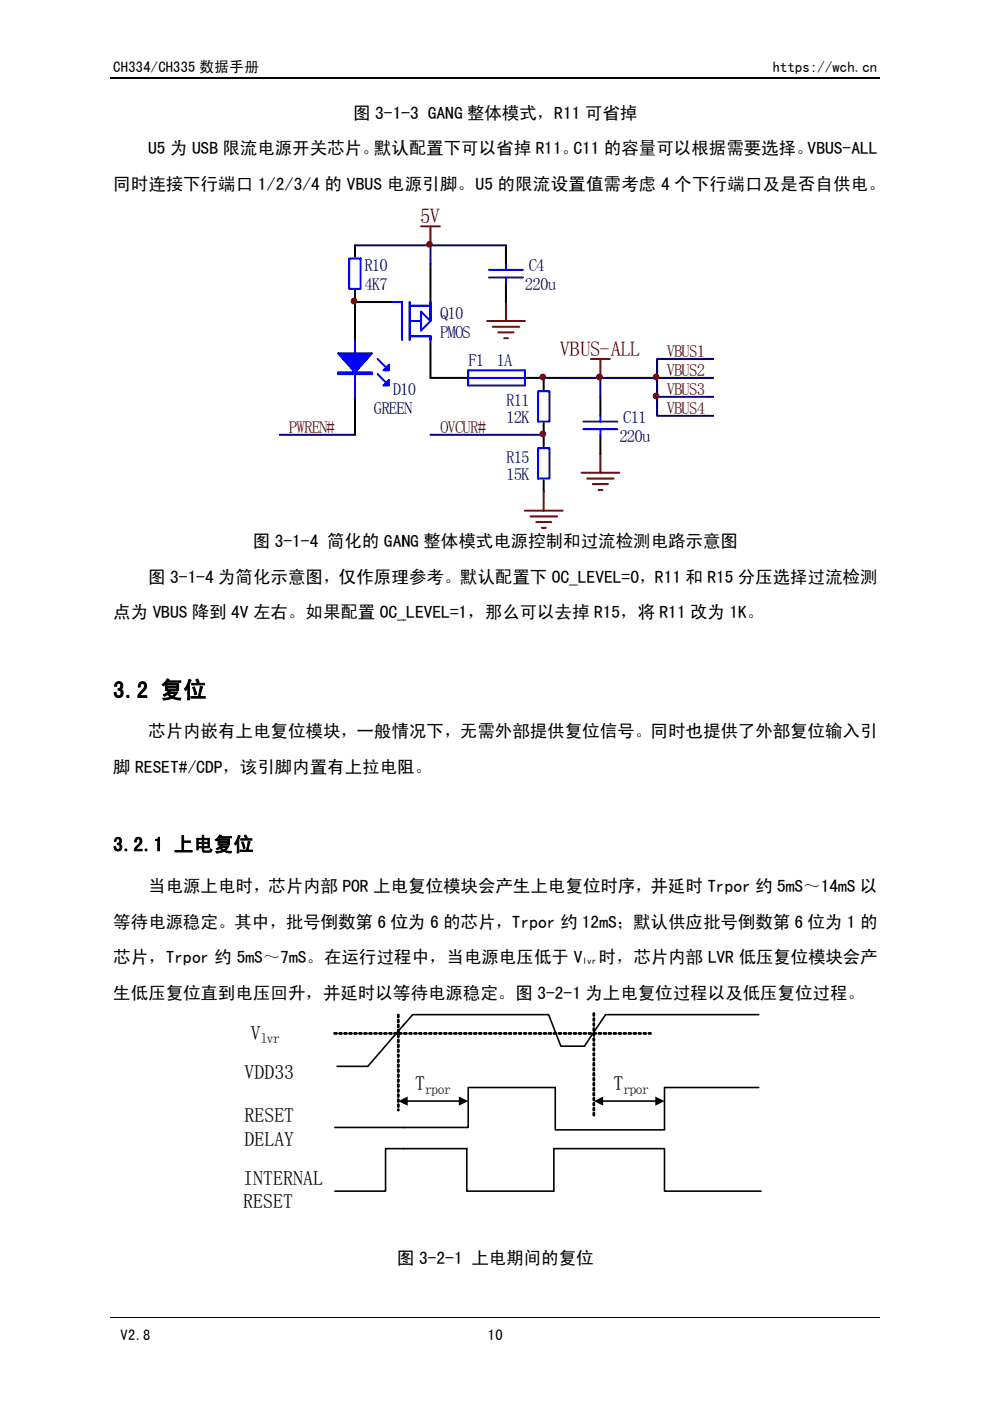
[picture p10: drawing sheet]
<svg xmlns="http://www.w3.org/2000/svg" width="210mm" height="297mm" viewBox="0 0 210 297" stroke-linecap="round" stroke-linejoin="round" font-family="sans-serif">
<path d="M23.5 16.6h62.1" fill="none" stroke="#000" stroke-width=".25"/>
<path d="M23.5 279.4h62.1" fill="none" stroke="#000" stroke-width=".21"/>
<path d="M59.3 44h26.4v67.9h-26.4z" fill-rule="evenodd" fill="#fff"/>
<path d="M75.3 52v2.4M75.3 61.6v10.5M75.3 64h8M75.3 84.1v8.1" fill="none" stroke="#000" stroke-width=".42"/>
<path d="M74 54.8h2.5v6.4h-2.5zM75.3 72.1v12M80.1 79.3l1.6 1.6M80.1 76.1l1.6 1.6M83.3 64h2v8.1" fill="none" stroke="#00f" stroke-width=".42"/>
<path d="M75.3 52h10.4M59.3 92.2h16" fill="none" stroke="#000080" stroke-width=".42"/>
<g fill="#00f" stroke="#00f" stroke-width=".42">
<path d="M71.7 74.9h7.2l-3.6 4z" fill-rule="evenodd"/>
<path d="M71.7 78.9h7.2v.4h-7.2z" fill-rule="evenodd"/>
<path d="M81.3 81.7l1.2-1.2v1.2z" fill-rule="evenodd"/>
<path d="M81.3 78.5l1.2-1.2v1.2z" fill-rule="evenodd"/>
</g>
<circle cx="75" cy="63.8" r=".61" fill="#800000" stroke="#800000" stroke-width=".21"/>
<path d="M85.7 217.2l-7.7 8.9h-6.5M71 239h14.7M85.7 243.5h-4v9h-10.7" fill="none" stroke="#000" stroke-width=".34"/>
<g fill="#000" stroke="#000" stroke-width=".25">
<path d="M70.8 219l.5-.1 .2 .2-.1 .1-.4 .1-.2-.1zM71.9 219l.5-.1 .2 .2-.1 .1-.4 .1-.2-.1zM73 219l.4-.1 .2 .2-.2 .2h-.3zM74 219l.5-.1 .2 .2-.2 .2h-.4zM75.1 219l.5-.1 .1 .2-.1 .2h-.4zM76.1 219l.5-.1 .2 .2-.2 .2h-.4zM77.2 219l.5-.1 .2 .2-.2 .2h-.4zM78.2 219l.5-.1 .2 .2v.1l-.5 .1zM79.3 219l.5-.1 .2 .2-.1 .1-.5 .1zM80.4 219l.4-.1 .2 .2v.1l-.5 .1zM81.4 219l.5-.1 .2 .2-.1 .1-.5 .1zM82.5 219l.4-.1 .2 .2v.1l-.5 .1zM83.5 219l.5-.1 .2 .2-.1 .1-.4 .1zM84.6 219l.4-.1 .3 .2-.1 .1-.5 .1zM85.7 218.9v.4zM85.7 218.9v.4zM85.7 218.9v.4zM85.7 218.9v.4zM85.7 218.9v.4zM85.7 218.9v.4zM85.7 218.9v.4zM85.7 218.9v.4zM85.7 218.9v.4zM85.7 218.9v.4zM85.7 218.9v.4zM85.7 218.9v.4zM85.7 218.9v.4zM85.7 218.9v.4zM85.7 218.9v.4zM85.7 218.9v.4zM85.7 218.9v.4zM85.7 218.9v.4zM85.7 218.9v.4zM85.7 218.9v.4zM85.7 218.9v.4zM85.7 218.9v.4zM85.7 218.9v.4zM85.7 218.9v.4zM85.7 218.9v.4zM85.7 218.9v.4zM85.7 218.9v.4zM85.7 218.9v.4zM85.7 218.9v.4zM85.7 218.9v.4zM85.7 218.9v.4zM85.7 218.9v.4zM85.7 218.9v.4zM85.7 218.9v.4zM85.7 218.9v.4zM85.7 218.9v.4zM85.7 218.9v.4zM85.7 218.9v.4zM85.7 218.9v.4zM85.7 218.9v.4zM85.7 218.9v.4zM85.7 218.9v.4zM85.7 218.9v.4zM85.7 218.9v.4zM85.7 218.9v.4zM85.7 218.9v.4zM85.7 218.9v.4zM85.7 218.9v.4zM85.7 218.9v.4zM85.7 218.9v.4z"/>
<path d="M84.3 215.1l.3 .1v.4l-.1 .2-.2-.2zM84.3 216.2l.3 .1v.3l-.1 .2-.2-.2zM84.3 217.2l.3 .1v.4l-.1 .2-.2-.2zM84.3 218.3l.3 .1-.1 .5-.2-.2zM84.3 219.3l.3 .1-.1 .6-.2-.2zM84.3 220.4l.3 .1-.1 .6-.2-.3zM84.3 221.4l.3 .2-.1 .5-.2-.2zM84.3 222.5l.3 .1v.4l-.1 .1-.2-.1zM84.3 223.6l.3 .1v.3l-.1 .2-.2-.2zM84.3 224.6l.3 .1v.4l-.1 .1-.2-.1zM84.3 225.6h.3v.2v.3l-.1 .2-.2-.2zM84.3 226.7h.3v.2v.3l-.1 .2-.2-.2zM84.3 227.8h.3v.1v.3l-.1 .2-.2-.2zM84.3 228.8h.3v.2v.3l-.1 .2-.2-.2zM84.3 229.9l.3 .1v.4l-.1 .1-.2-.1zM84.3 230.9l.3 .1v.4l-.1 .2-.2-.2zM84.3 232l.3 .1v.4l-.1 .1-.2-.1zM84.3 233l.3 .2-.1 .5-.2-.2zM84.3 234.1l.3 .1-.1 .6-.2-.2zM84.3 235.3a.18 .18 0 0 1 .3 0 .18 .18 0 0 1-.3 0z"/>
</g>
<path d="M84.5 233.5l1.2-1v1.9z" fill-rule="evenodd" fill="#000"/>
<path d="M85.6 16.6h79.3" fill="none" stroke="#000" stroke-width=".25"/>
<path d="M85.6 279.4h79.3" fill="none" stroke="#000" stroke-width=".21"/>
<path d="M85.6 44h65.3v67.9h-65.3z" fill-rule="evenodd" fill="#fff"/>
<g fill="none" stroke="#800000" stroke-width=".42">
<path d="M89.3 48h4M91.3 48v4M103.3 68.1h8M104.5 69.3h5.6M105.7 70.5h3.2M106.9 71.7h.8M107.3 64v4.1M125.3 76.1h4M127.3 76.1v4M127.3 96.2v4M111.3 108.3h8M112.5 109.5h5.6"/>
<path d="M113.7 110.7h3.2M114.9 111.9h.8M115.3 104.3v4M123.3 100.2h8M124.5 101.5h5.6M125.7 102.6h3.2M126.9 103.9h.8"/>
</g>
<path d="M91.3 56v8M107.3 52v4M91.3 72.1v8h8M107.3 60v4M111.3 80.1h8M115.3 80.1v2.4M115.3 89.8v4.8M127.3 84.1v4.1M127.3 92.2v4M115.3 101.8v2.5" fill="none" stroke="#000" stroke-width=".42"/>
<g fill="none" stroke="#00f" stroke-width=".42">
<path d="M103.7 58.8h7.2M103.7 57.2h7.2M107.3 56v1.2M107.3 58.8v1.2M86.9 64v8.1M86.9 71.3h4.4v.8M86.9 64.8h4.4M86.9 68.1h2.4M89.3 66.1l2 2-2 2zM91.3 64v4.1M99.3 78.5h12v3.2h-12zM99.3 80.1h12"/>
<path d="M114.1 83h2.4v6.4h-2.4zM114.1 95h2.4v6.5h-2.4zM123.7 91h7.2M123.7 89.4h7.2M127.3 88.2v1.2M127.3 91v1.2"/>
</g>
<path d="M85.6 52h5.7v4M91.3 52h16M151.3 76.1h-12v8h12M91.3 92.2h24M119.3 80.1h8M139.3 84.1v4.1h12M151.3 80.1h-24v4" fill="none" stroke="#000080" stroke-width=".42"/>
<g fill="#800000" stroke="#800000" stroke-width=".21">
<circle cx="115.1" cy="92" r=".61"/>
<circle cx="139.1" cy="79.9" r=".6"/>
<circle cx="139.1" cy="83.9" r=".6"/>
<circle cx="127.1" cy="79.9" r=".62"/>
<circle cx="115.1" cy="79.9" r=".61"/>
<circle cx="91.1" cy="51.8" r=".6"/>
</g>
<path d="M160.9 215.1h-32.5l-4.5 6.7h-5l-2.6-6.7h-28.8l-1.9 2.2M86.2 233.5h11.3M99.3 230.6v8.4h-13.7M99.4 230.6h18.3v9h23.2v-9h20M127.6 233.5h11.5M85.6 243.5h13.4v9h18.4v-9h23.5v9h20.5" fill="none" stroke="#000" stroke-width=".34"/>
<g fill="#000" stroke="#000" stroke-width=".25">
<path d="M85.6 218.9v.4zM85.6 218.9v.4zM85.6 218.9v.4zM85.6 218.9v.4zM85.6 218.9v.4zM85.6 218.9v.4zM85.6 218.9v.4zM85.6 218.9v.4zM85.6 218.9v.4zM85.6 218.9v.4zM85.6 218.9v.4zM85.6 218.9v.4zM85.6 218.9v.4zM85.6 218.9v.4zM85.7 219l.4-.1 .2 .2v.1l-.5 .1zM86.7 219l.5-.1 .2 .2-.1 .1-.4 .1zM87.8 219l.5-.1 .1 .2v.1l-.5 .1-.1-.1zM88.8 219l.5-.1 .2 .2-.1 .1-.4 .1-.2-.1zM89.9 219l.5-.1 .2 .2-.1 .1-.5 .1-.1-.1zM90.9 219l.5-.1 .2 .2v.1l-.5 .1-.2-.1zM92 219l.5-.1 .2 .2-.1 .1-.4 .1-.2-.1zM93.1 219l.5-.1 .1 .2v.1l-.5 .1-.1-.1zM94.1 219l.5-.1 .2 .2-.1 .1-.4 .1-.2-.1zM95.2 219l.5-.1 .1 .2-.1 .2h-.4zM96.2 219l.5-.1 .2 .2-.2 .2h-.3zM97.3 219l.5-.1 .2 .2-.2 .2h-.4zM98.4 219l.4-.1 .2 .2-.2 .2h-.3zM99.4 219l.5-.1 .2 .2-.2 .2h-.4zM100.5 219l.4-.1 .2 .2v.1l-.5 .1zM101.5 219l.5-.1 .2 .2-.1 .1-.5 .1zM102.6 219l.4-.1 .3 .2-.1 .1-.5 .1zM103.6 219l.5-.1 .2 .2v.1l-.5 .1zM104.7 219l.5-.1 .2 .2-.1 .1-.5 .1zM105.8 219l.4-.1 .2 .2v.1l-.5 .1zM106.8 219l.5-.1 .2 .2-.1 .1-.5 .1zM107.9 219h.6v.2h-.6zM108.9 219h.6v.2h-.6zM110 219l.4-.1 .2 .2v.1l-.5 .1zM111.1 219l.4-.1 .2 .2-.1 .1-.4 .1zM112.1 219l.5-.1 .1 .2v.1l-.5 .1zM113.2 219l.4-.1 .2 .2-.1 .1-.4 .1zM114.2 219l.5-.1 .2 .2-.1 .1-.5 .1-.1-.1zM115.2 219l.5-.1 .2 .2v.1l-.5 .1-.2-.1zM116.3 219l.5-.1 .2 .2-.1 .1-.4 .1-.2-.1zM117.4 219l.5-.1 .1 .2v.1l-.5 .1-.1-.1zM118.4 219l.5-.1 .2 .2-.1 .1-.4 .1-.2-.1zM119.5 219l.5-.1 .1 .2v.1l-.5 .1-.1-.1zM120.5 219l.5-.1 .2 .2-.1 .1-.4 .1-.2-.1zM121.6 219l.5-.1 .2 .2-.1 .1-.4 .1-.2-.1zM122.7 219l.4-.1 .2 .2-.2 .2h-.3zM123.7 219l.5-.1 .2 .2-.2 .2h-.4zM124.8 219l.5-.1 .1 .2-.1 .2h-.4zM125.8 219l.5-.1 .2 .2-.2 .2h-.4zM126.9 219l.5-.1 .2 .2-.2 .2h-.4zM127.9 219l.5-.1 .2 .2v.1l-.5 .1zM129 219l.5-.1 .2 .2-.1 .1-.5 .1zM130.1 219l.4-.1 .2 .2v.1l-.5 .1zM131.1 219l.5-.1 .2 .2-.1 .1-.5 .1zM132.2 219l.4-.1 .2 .2v.1l-.5 .1zM133.2 219l.5-.1 .2 .2-.1 .1-.5 .1zM134.3 219l.4-.1 .3 .2-.1 .1-.5 .1zM135.4 219h.5v.2h-.5zM136.4 219h.6v.2h-.6zM137.5 219l.4-.1 .2 .2-.1 .1-.4 .1z"/>
<path d="M125.8 214.8l.1-.1 .2 .2-.2 .6-.2-.2zM125.8 215.9l.1-.1 .2 .2-.2 .5-.2-.1zM125.8 216.9h.1l.2 .1-.2 .6-.2-.2zM125.8 218l.1-.1 .2 .2-.2 .5-.2-.2zM125.8 219h.1l.2 .1-.2 .6-.2-.2zM125.8 220.1l.1-.1 .2 .2-.2 .6-.2-.3zM125.8 221.1h.1l.2 .2-.2 .5-.2-.2zM125.8 222.2h.1l.2 .1-.2 .5-.2-.1zM125.8 223.3l.1-.1 .2 .2-.2 .5-.2-.2zM125.8 224.3h.2l.1 .1-.2 .5-.2-.1zM125.8 225.3h.2l-.1 .7-.2-.2zM125.8 226.4h.2l-.1 .7-.2-.2zM125.8 227.5h.2l-.1 .6-.2-.1zM125.8 228.5h.2l-.1 .7-.2-.2zM125.8 229.6l.1-.1 .2 .2-.2 .5-.2-.1zM125.8 230.6h.1l.2 .1-.2 .6-.2-.2zM125.8 231.7l.1-.1 .2 .2-.2 .6-.2-.2zM125.8 232.7h.1l.2 .2-.2 .5-.2-.2zM125.8 233.8h.1l.2 .1-.2 .6-.2-.2zM125.8 234.9l.1-.1 .2 .2-.2 .5-.2-.2zM125.8 235.9h.1l.2 .1-.2 .6-.2-.2z"/>
</g>
<g fill="#000">
<path d="M97.3 232.5l2 1-2 .9zM138.9 232.5l2 1-2 .9z"/>
<path d="M86.4 232.5v1.9l-.8-.9z" fill-rule="evenodd"/>
<path d="M125.9 233.5l2-1v1.9z" fill-rule="evenodd"/>
</g>
<path d="M164.9 16.6h21.6" fill="none" stroke="#000" stroke-width=".25"/>
<path d="M164.9 279.4h21.6" fill="none" stroke="#000" stroke-width=".21"/>
<text font-size="5" x="24" y="147.9">3.2 复位</text>
<g font-size="4.4" fill="#800000">
<text x="89.1" y="47.4">5V</text>
<text x="118.7" y="75.5">VBUS-ALL</text>
</g>
<g font-size="4.2">
<text x="24" y="180.5">3.2.1 上电复位</text>
<text x="53.2" y="220.5">V</text>
<text x="51.9" y="228.7">VDD33</text>
<text x="88.1" y="231.1">T</text>
<text x="130.1" y="231.1">T</text>
<text x="51.9" y="237.9">RESET</text>
<text x="51.9" y="242.9">DELAY</text>
<text x="51.6" y="251.1">INTERNAL</text>
<text x="51.6" y="256.1">RESET</text>
</g>
<g font-size="3.7">
<text x="74.9" y="25.1">图 3-1-</text>
<text x="85.1" y="25.1">-3 GANG 整体模式，R11 可省掉</text>
<text x="31.4" y="32.7">U5 为 USB 限流电源开关芯片。默认配置下可以省掉 R11。C11 的容量可以根据需要选择。VBUS-ALL</text>
<text x="79.3" y="32.7">默认配置下</text>
<text x="146.6" y="32.7">根据需要选择</text>
<text x="24" y="40.3">同时连接下行端口 1/2/3/4 的 VBUS 电源引脚</text>
<text x="82" y="40.3">电源引脚。U5 的限流设置值需考虑 4 个下行端口及是否自供电。</text>
<text x="161.7" y="40.3">及是否自供电</text>
<text x="53.6" y="115.9">图 3-1-4 简化的 GANG</text>
<text x="81.4" y="115.9">GANG 整体模式电源控制和过流检测电路示意图</text>
<text x="31.4" y="123.5">图 3-1-4 为简化示意图，仅作原理参考</text>
<text x="71.9" y="123.5">仅作原理参考。默认配置下 OC_LEVEL=0，R11 和 R15 分压选择过流检测</text>
<text x="156.5" y="123.5">分压选择过流检测</text>
<text x="24" y="131.1">点为 VBUS 降到 4V 左右。如果配置 OC_LEVEL</text>
<text x="80.6" y="131.1">OC_LEVEL=1，那么可以去掉 R15，将 R11 改为 1K。</text>
<text x="31.4" y="156.3">芯片内嵌有上电复位模块，一般情况下</text>
<text x="75.6" y="156.3">一般情况下，无需外部提供复位信号。同时也提供了外部复位输入引</text>
<text x="160.2" y="156.3">外部</text>
<text x="24" y="163.9">脚 RESET#/CDP，该引脚内置有上拉电阻</text>
<text x="50.9" y="163.9">该引脚内置有上拉电阻。</text>
<text x="31.4" y="189.1">当电源上电时，芯片内部 POR 上电复位</text>
<text x="79.2" y="189.1">上电复位模块会产生上电复位时序，并延时 Trpor 约 5mS～14mS 以</text>
<text x="164.8" y="189.1">5</text>
<text x="24" y="196.7">等待电源稳定。其中，批号倒数第 6 位为</text>
<text x="82.8" y="196.7">位为 6 的芯片，Trpor 约 12mS；默认供应批号倒数第</text>
<text x="134.2" y="196.7">默认供应批号倒数第 6 位为 1 的</text>
<text x="24" y="204.2">芯片，Trpor 约 5mS～7mS。在运行过程中，当电源电压低于 V</text>
<text x="68.7" y="204.2">在运行过程中</text>
<text x="126.9" y="204.2">时，芯片内部 LVR 低压复位模块会产</text>
<text x="156.6" y="204.2">低压复位</text>
<text x="24" y="211.8">生低压复位直到电压回升，并延时以等待电源稳定。图 3-2-1 为上电复位过程以及低压复位过程。</text>
<text x="68.5" y="211.8">并延时以等待电源稳定</text>
<text x="124.1" y="211.8">为上电复位过程以及低压复位过程</text>
<text x="84.2" y="268">图</text>
<text x="84.2" y="268">图 3-2-1 上电期间的复位</text>
</g>
<g font-size="3.6" fill="#000080">
<text x="77.3" y="57.5">R10</text>
<text x="112.1" y="57.5">C4</text>
<text x="77.3" y="61.5">4K7</text>
<text x="111.3" y="61.5">220u</text>
<text x="93.3" y="67.6">Q10</text>
<text x="93.3" y="71.6">PMOS</text>
<text x="99.3" y="77.6">F1</text>
<text x="105.3" y="77.6">1A</text>
<text x="83.3" y="83.7">D10</text>
<text x="79.3" y="87.7">GREEN</text>
<text x="107.3" y="86.1">R11</text>
<text x="107.3" y="89.7">12K</text>
<text x="132.1" y="89.7">C11</text>
<text x="131.3" y="93.7">220u</text>
<text x="107.3" y="98.2">R15</text>
<text x="107.3" y="101.8">15K</text>
</g>
<g font-size="3.6" fill="#800000">
<text x="141.4" y="75.6">VBUS1</text>
<text x="141.4" y="79.7">VBUS2</text>
<text x="141.4" y="83.7">VBUS3</text>
<text x="141.4" y="87.7">VBUS4</text>
<text x="61.3" y="91.7">PWREN#</text>
<text x="93.3" y="91.7">OVCUR#</text>
</g>
<g font-size="3.2">
<text x="24" y="15.2">CH334/CH335 数据手册</text>
<text x="163.8" y="15.2">https://wch.cn</text>
<text x="25.6" y="284.1">V2.8</text>
<text x="103.5" y="284.1">10</text>
</g>
<g font-size="2.9">
<text x="55.3" y="221.1">lvr</text>
<text x="90.2" y="231.9">rpor</text>
<text x="132.2" y="231.9">rpor</text>
</g>
<text font-size="1.9" x="123.5" y="204.4">lvr</text>
</svg>
